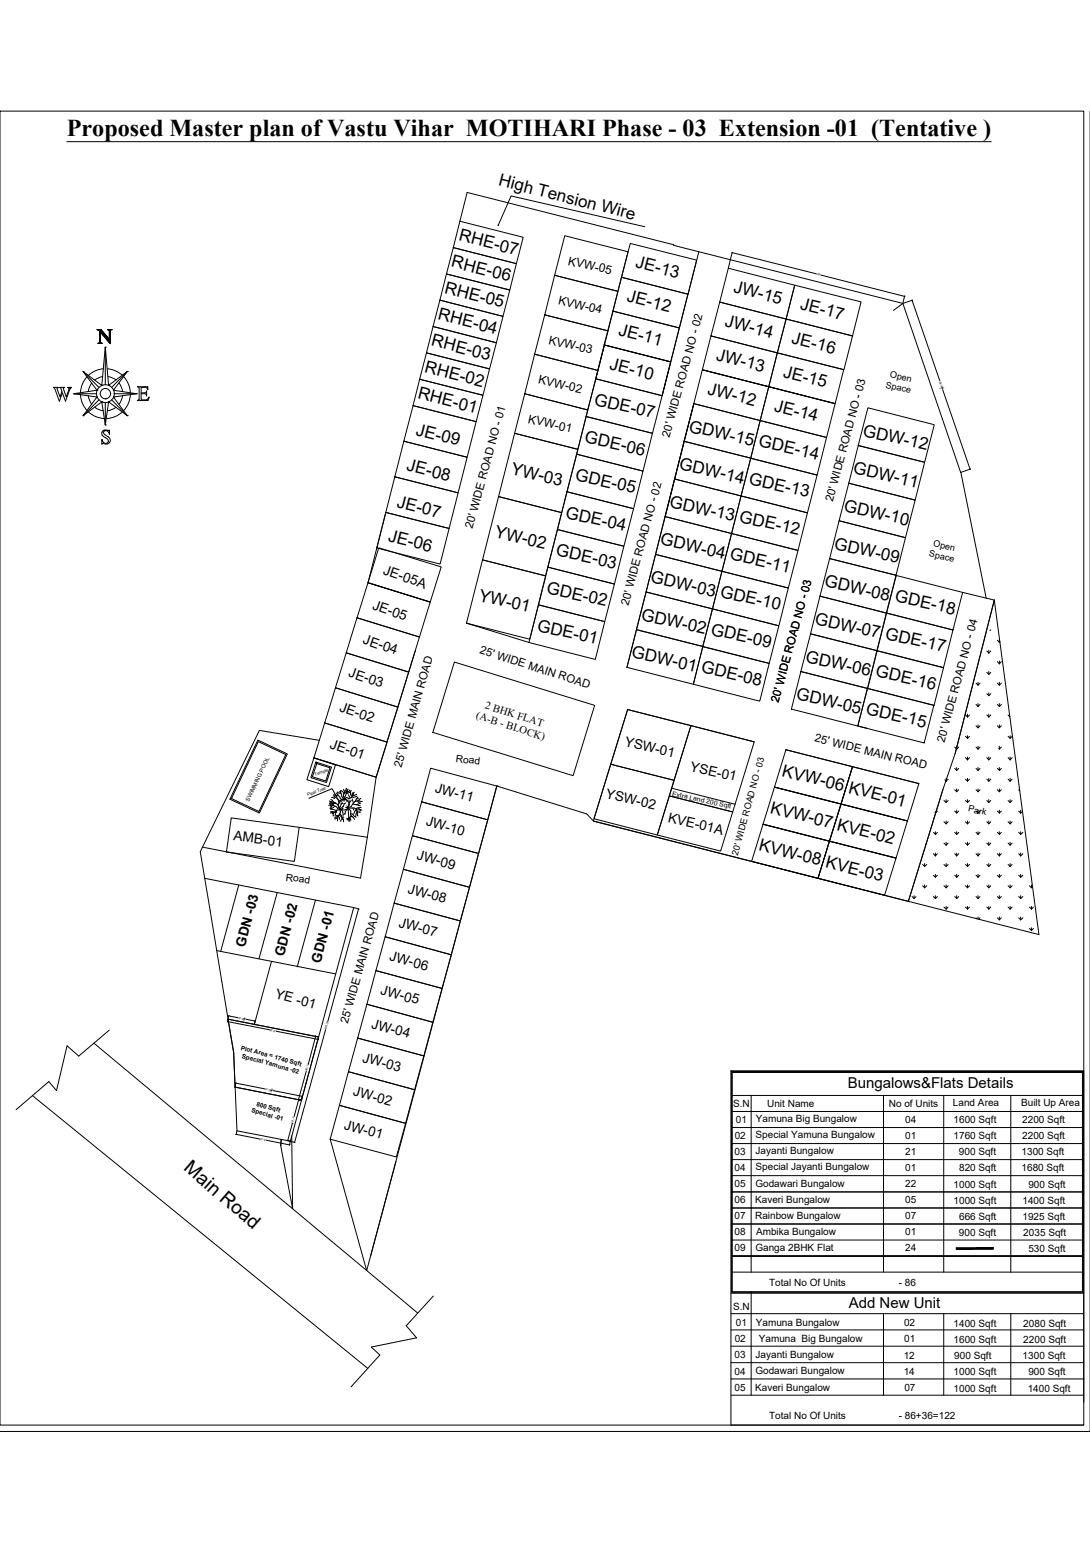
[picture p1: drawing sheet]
<svg xmlns="http://www.w3.org/2000/svg" width="210mm" height="297mm" viewBox="0 0 210 297" stroke-linecap="round" stroke-linejoin="round" font-family="sans-serif">
<!-- layer: WARDROBE -->
<g fill="none" stroke="#000" stroke-width=".19">
<path d="M17 76.2l.2 .7 .5 1M17 79.4l1.5 .9 1.6 .3M17.7 73.8l-.5 .9-.2 .7M18.3 78.4l.6 .4 1 .3M19.8 72.5l-.8 .3-.7 .4M19.9 71l-1.5 .4-1.4 .9M20.7 71l1.5 .4 1.4 .9M20.8 72.5l.8 .3 .7 .4M22.3 78.4l-.6 .4-1 .3M22.9 73.8l.5 .9 .2 .7M23.6 79.4l-1.5 .9-1.6 .3M23.6 76.2l-.2 .7-.5 1"/>
<path d="M23.8 72.6l.9 1.4 .4 1.6M25.1 76l-.4 1.7-.9 1.4"/>
</g>
<!-- layer: 0 -->
<g fill="none" stroke="#000" stroke-width=".19">
<path d="M12.9 27.3h178M95.9 43.3h.1M95.9 43.4l2.5-5.7 25.8 6M141.1 48.6l-.2 .1M174.3 57.1h-.1M175.6 57.8l.1 .1M14.2 75.8h4.3M16 71.6l3 3M18.7 75.2h.1M19 77l-3 3.1M19.6 77.4h.1M19.6 74.2h.1"/>
<path d="M20.3 66.9l.6 7.3 3.6-2.6-2.7 3.6 4.5 .6-4.5 .7 2.7 3.6-3.6-2.7-.6 4.5-.7-4.5-3.6 2.7 2.7-3.6-4.5-.7 4.5-.6-2.7-3.6 3.6 2.6zM20.3 77.5h.1M20.3 76.8h.1M20.3 66.9v7.2M20.3 77.5v4.4M20.9 77.4h.1M20.9 74.2h.1M21.5 77l3 3.1M21.8 76.5h.1M21.8 75.2h.1M22 75.8h4.3M24.5 71.6h.1"/>
<path d="M24.5 71.6l-3 3M26.3 75.8h.1M26.5 74.5h1.9l.1 .6a.54 .54 0 0 0-.7-.5h-.6v1.1h.8l.2-.4v1l-.2-.4-.8-.1v1.1l.1 .1h.7l.4-.1 .3-.4-.2 .7h-2l.3-.3v-2.2zM19.7 83.1a1.33 1.33 0 0 1 1.3-.2l.1-.1-.1 .9a.57 .57 0 0 0-.4-.7 .57 .57 0 0 0-.7 .4l.4 .4a1.07 1.07 0 0 1 .9 1.4 .97 .97 0 0 1-1.4 .2l-.2 .1 .1-.8a.61 .61 0 0 0 .4 .7 .61 .61 0 0 0 .8-.5l-.2-.3-.3-.2a.85 .85 0 0 1-.7-1.2zM20.3 81.9h.1M24.5 80.1h.1M186.7 90.4h.2M59.5 153.8l4.5-1.9 1.4 2.8M63.3 155.1h.3l.2 .1M63.4 154.8l.7 .4M63.5 154.7l1.2 .1M63.5 154.5h.4l.3 .7"/>
<path d="M63.6 155.3a1.21 1.21 0 0 1 1.6 .5M63.7 156l.2-.1 .8 .2M63.7 156.4h.8M63.7 154l.3 .2 .3 .3-.9-.2M63.9 155.2l-.1 .4-.3 .1M64.2 156.7l-.1 .5M64.2 153.2l.3-.1 .1 .2M64.2 155l-.2 .1M64.2 154.5a1.21 1.21 0 0 1 1 1.1M64.3 156.5l-.7 .1M64.5 155.3l-.9 .5M64.5 153.3l.7-.1 .3 .6 .3 .2 .3-.1"/>
<path d="M64.6 153.3l-.2 .2-.6 .2M64.6 156.3l-.1 .8M64.7 152.8l.4 .4M64.8 156.1v.4M64.8 156.1l-.8 .7M64.8 153.8l.6 .6M64.9 153.2v.2l-.6 .5M64.9 152.6l.3 .2h.5M65 157.5l-.5 .3M65 157.6v.5M65.1 157.3l-.7 .3M65.1 157.3l-.2 .3"/>
<path d="M65.2 157.2l.2 .6M65.2 157.1l-.7 .1M65.2 156l-.4 .1M65.3 156.9l.3 .4M65.3 152.5l.4 .5 .1 .4 .3 .4M65.4 154.6h.1M65.4 156.7l.3 .4v.5M65.4 156.1a.99 .99 0 0 1-.3 1.2M65.6 152.3v.5M65.7 152.3l.3 .2 .3 .4M65.7 155.9a1.55 1.55 0 0 1 .3 1.6M65.9 154.6l-.5 1"/>
<path d="M66 157.8l.2 .5M66 157.5l-.4 .7M66 157.5v.4M66.1 155.7l-.6 .4M66.1 154.8l-.4 .1M66.1 155.3l-.5 .4M66.2 152l.2 .6M66.2 154.1l-1 .3M66.3 154.1v.3M66.4 154l.4 .2v.3M66.5 156.7l-.2 .1M66.5 152.2l-.2 .5a.82 .82 0 0 0 0 1"/>
<path d="M66.5 155.5l.3 .1M66.6 154.7l-.3 .1-.3 .6M66.7 152.6l-.5 .4M66.7 151.8l.1 .8M66.8 152.8l-.4 .9M66.8 155.2l.1 .2M67 152.3l-.2 .5M67 155.8l-.5 .5-.1 .6M67 157.7h-.3M67 152l-.1 .5M67.1 153.1l.3 .6M67.1 157.6v.6"/>
<path d="M67.1 155.8l.1 1.6M67.1 155.8l.5 .5v1M67.2 157.4l.2 .8M67.2 157.4l-.4 .6M67.2 155.7l.5-.1a.96 .96 0 0 1 1.2 1M67.2 154l.1 .6-.2 .8M67.4 152.2l-.2 .3-.4 .1M67.5 156.7l.3 .1 .5 .5M67.5 152.4v.7l.3 .3M67.6 157.1l-.2 .4 .2 .5M67.6 154.2l-.3 .5M67.6 157.2l.3 .1 .4 .5"/>
<path d="M67.6 152.3a.94 .94 0 0 1-.8 .5M67.6 157.3l.3 .1M67.8 153.9l.3 .8M67.8 153.4l-.2 .2a.78 .78 0 0 1-.9 .1l-.2 .1M67.9 152.7v.5M67.9 154.9l1.5 .3M67.9 155.6l.3 .5M68.2 152.6l-.4 .8M68.6 155.9l-.5 .9M68.6 156l.8-.1 .3 .2M68.7 153l-.8 .2M68.7 156.3l-.2 1.2"/>
<path d="M68.7 154.3l.7 .4M68.7 153.4l-1 .2M68.7 154.3l-.4 .1-.7 1-.4 .1M68.8 156.4l.6 .1M68.8 156.5l.2 .7M68.9 155.6l.3 .2M68.9 153.6l-.5 .8M69 153.8l-.4 .1M69.1 154.2l.5 .2M69.2 154.2l-.5 .1M69.3 156l.2 .2M69.4 154.8l-.8 .2"/>
<path d="M69.5 153.8l-.5 .4M69.6 155.6l-1.1 .2M69.6 154.4h.1M69 175l.1 .2M43.9 196.8h-.1M44.1 195.7h-.1M49.1 196.7l-.1 .1M60.7 199.5l.1 .2M45.5 208.6l-.2 .1M45.6 218.5l-.2 .1M55.4 219.7l.1 .1M56.7 220l.1 .1"/>
<path d="M57.4 211.7l.1 .2M57.5 211.7l.1 .2M58.3 211.1l-.2 .1M61.3 200.2l-.1 .1M140.8 206.3h67.9v42.8h-67.9zM140.9 206.4h67.7v42.5h-67.7zM141 206.6h67.4v42.2h-67.4zM141 206.6h67.4M141 211h67.4M141 214.1h67.4M141 217.2h67.4M144.7 211v34.1"/>
<path d="M170.1 211v34.1M181.7 211v34.1M194.6 211v34.1M55.8 220.5l-.1 .1M141 220.3h67.4M141 223.4h67.4M141 229.6h67.4M141 232.7h67.4M141 235.8h67.4M141 238.9h67.4M141 226.5h67.4M140.8 249.1v25.4h67.9"/>
<path d="M140.8 253.1h67.9M140.8 256.2h67.9M140.8 259.3h67.9M141 242h67.4M141 245.1h67.4M144.7 248.8v20M170.1 253.1v15.7M181.7 253.1v15.7M194.6 253.1v15.7M140.8 262.5h67.9M140.8 265.6h67.9M140.8 268.8h67.9"/>
<circle cx="20.3" cy="75.8" r="1.71"/>
<circle cx="20.3" cy="75.8" r=".99"/>
<circle cx="65.4" cy="155.8" r=".15"/>
<circle cx="66.3" cy="153.9" r=".11"/>
<circle cx="67" cy="155.6" r=".11"/>
</g>
<!-- layer: KAVERI -->
<g fill="none" stroke="#000" stroke-width=".19">
<path d="M0 21.4h208.7v253.1h-208.7zM209.9 21.4v254.3h-209.9M84.7 57.8l12.2 3.1-1.3 5.1-12.2-3.1zM86 52.8l12.2 3.1-1.3 5-12.2-3.1zM87.3 47.7l12.1 3.1-1.2 5.1-12.2-3.1zM88.6 42.6l12.2 3.1-1.4 5.1-12.1-3.1zM106.8 53l12.2 3.1-1.9 7.6-12.2-3.1zM108.8 45.4l12.1 3.1-1.9 7.6-12.2-3.1zM118 59.9l12.8 3.2-1.6 6.6-12.9-3.3zM119.7 53.4l12.8 3.3-1.7 6.5-12.8-3.3zM121.4 46.9l12.8 3.2-1.7 6.6-12.8-3.3zM129.7 47.1l.1 .2"/>
<path d="M134.6 48.5l-7.1 27.7M138.6 58.2l12.8 3.3-1.7 6.5-12.8-3.3zM140.3 51.7l12.7 3.2-1.6 6.6-12.8-3.3zM141 48.6l-.7 3.1M141 48.7l16.1 4M153 54.9l12.8 3.3-1.6 6.5-12.8-3.2zM158.1 53l16.1 4.1M173.9 58.4l11.1 32.6 1.9-.6M173.9 58.4l-1.9 1.4M174.2 57l-.3 1.4M175.6 57.9l5.3 15.3M175.7 57.8l-1.8 .6"/>
<path d="M79.5 78.1l12.2 3.1-1.7 6.9-12.2-3.1zM80.8 73.1l12.2 3-1.3 5.1-12.2-3.1zM82.1 68l12.2 3.1-1.3 5-12.2-3zM83.4 62.9l12.2 3.1-1.3 5.1-12.2-3.1zM101 75.8l12.2 3.2-1.9 7.6-12.2-3.1zM103 68.2l12.1 3.2-1.9 7.6-12.2-3.2zM104.9 60.6l12.2 3.1-2 7.7-12.1-3.2zM114.7 73l12.8 3.2-1.9 7.3-12.7-3.3zM116.4 66.4l12.8 3.3-1.7 6.5-12.8-3.2zM129.2 69.7l-12.8-3.3-1.7 6.6M133.6 78l-5.5 21.5M133.6 77.8l12.8 3.2-1.8 7.3-12.9-3.3z"/>
<path d="M135.3 71.2l12.7 3.3-1.6 6.5-12.8-3.2zM135.3 71.2l25.5 6.6M136.9 64.7l12.8 3.3-1.7 6.5-12.7-3.3zM148 74.5l12.8 3.3-1.6 6.5-12.8-3.3zM149.7 68l12.8 3.2-1.7 6.6-12.8-3.3zM151.4 61.5l12.8 3.2-1.7 6.5-12.8-3.2zM167.1 78.6l12.8 3.2-1.8 7.3-12.8-3.3zM181.4 74.6l.1 .2M181.5 75l5.3 15.4M74.2 99l-3.3 13.3M74.3 98.7l12.2 3.1-1.7 6.9-12.2-3.1zM76 91.8l12.2 3.1-1.7 6.9-12.2-3.1z"/>
<path d="M77.8 85l12.2 3.1-1.8 6.8-12.2-3.1zM96 95.7l12.2 3-3.1 12.2-12.2-3zM99.1 83.5l12.2 3.1-3.1 12.1-12.2-3zM109.2 94.7l12.8 3.3-1.9 7.2-12.7-3.2zM111 87.5l12.8 3.2-1.8 7.3-12.8-3.3zM112.9 80.2l12.7 3.3-1.8 7.2-12.8-3.2zM128.1 99.5l12.8 3.3-1.9 7.3-12.8-3.3zM129.9 92.3l12.8 3.2-1.8 7.3-12.8-3.3zM131.7 85l12.9 3.3-1.9 7.2-12.8-3.2zM142.7 95.5l12.8 3.3-1.8 7.2-12.8-3.2zM144.6 88.3l12.8 3.2-1.9 7.3-12.8-3.3zM146.4 81l12.8 3.3-1.8 7.2-12.8-3.2z"/>
<path d="M163.4 93.1l12.8 3.2-1.8 7.3-12.8-3.3zM165.3 85.8l12.8 3.3-1.9 7.2-12.8-3.2zM185 91l4.9 24.2M68.7 119l12.1 3.7-2.1 6.8-12-3.7zM70.9 112.3l11.9 3.7-2 6.7-12.1-3.7zM70.9 112.3l11.9 3.7M72.9 105.5l12.1 3.7-2.2 6.8-11.9-3.7zM92.9 107.9l12.2 3-3.1 12.2-12.2-3.1zM103.7 116.5l12.8 3.2-1.9 7.3-12.7-3.2zM105.5 109.2l12.8 3.3-1.8 7.2-12.8-3.2zM107.4 102l12.7 3.2-1.8 7.3-12.8-3.3zM124.4 114l12.8 3.3-1.9 7.2-12.7-3.2z"/>
<path d="M126.2 106.8l12.8 3.3-1.8 7.2-12.8-3.3zM137.2 117.3l12.8 3.3-1.9 7.2-12.8-3.3zM139 110.1l12.8 3.2-1.8 7.3-12.8-3.3zM140.9 102.8l12.8 3.2-1.9 7.3-12.8-3.2zM157.9 114.8l12.8 3.3-1.8 7.2-12.8-3.2zM159.8 107.6l12.8 3.2-1.9 7.3-12.8-3.3zM161.6 100.3l12.8 3.3-1.8 7.2-12.8-3.2zM170.7 118.1l12.8 3.3-1.8 7.2-12.8-3.3zM172.6 110.9l12.8 3.2-1.9 7.3-12.8-3.3zM185.4 114.1l6.1 1.5M191.5 115.6l8.6 64.4-85.8-21.8-1.3-1.4-17.3-5.4M191.5 115.6l-7.6 29.5-2.3 7"/>
<path d="M62.5 139.3l12 3.6-2.1 6.8-11.9-3.7zM64.6 132.5l12 3.7-2.1 6.7-12-3.6zM66.7 125.8l12 3.6-2.1 6.8-12-3.7zM80 125.3l-7.6 24.4M87.5 127.5l27 8.4-4.1 13.5-27-8.3zM89.8 120l12.1 3.8M120.9 136.7l12.2 3.1-3.3 10.5-12.2-3.1zM122.6 121.3l12.7 3.2-1.8 7.3-12.8-3.2zM133.1 139.8l12.1 3.1-4.1 13.5-12.2-3.1zM135.3 124.6l12.8 3.2-1.8 7.3-12.8-3.3zM154.2 129.4l12.8 3.2-1.8 7.3-12.8-3.3zM156.1 122.1l12.8 3.2-1.9 7.3-12.8-3.2z"/>
<path d="M167 132.6l12.8 3.3-1.8 7.2-12.8-3.2zM168.9 125.4l12.8 3.2-1.8 7.3-12.8-3.3zM185.9 137.7l.4 .4M186.3 137.6v.5M186.7 137.7l-.4 .4M188 139.8l.3 .4M188 135.7l.3 .4M188 131.6l.3 .4M188.3 131.4v.6M188.3 135.5v.6M188.3 139.6v.6M188.7 131.6l-.4 .4"/>
<path d="M188.7 135.7l-.4 .4M188.7 139.8l-.4 .4M190 137.7l.4 .4M190 133.6l.4 .4M190 129.5l.4 .4M190 125.4l.4 .4M190.4 125.3v.5M190.4 129.4v.5M190.4 133.5v.5M190.4 137.6v.5M190.8 121.3l-.2 .2M190.8 125.4l-.4 .4"/>
<path d="M190.8 129.5l-.4 .4M190.8 133.6l-.4 .4M190.8 137.7l-.4 .4M192.1 139.8l.3 .4M192.1 135.7l.3 .4M192.1 131.6l.3 .4M192.1 127.5l.3 .4M192.1 123.3l.3 .4M192.4 123.2v.5M192.4 127.3v.6M192.4 131.4v.6M192.4 135.5v.6"/>
<path d="M192.4 139.6v.6M192.6 123.6l-.2 .1M192.8 127.5l-.4 .4M192.8 131.6l-.4 .4M192.8 135.7l-.4 .4M192.8 139.8l-.4 .4M194.1 137.7l.4 .4M44.5 157.6l13.1 1.8-.9 6.5-13.1-1.8zM49.7 142.6l5.6 2.6-5.3 11.4-5.7-2.6zM49.7 142.9l5.3 2.5-5.1 10.9-5.3-2.5zM57.6 159.4l13.1 1.9M60.5 146l4.1 1.3-1.3 4.2-4.2-1.3z"/>
<path d="M60.5 146l11.9 3.7M60.8 146.8l3 1-.9 2.9-3-.9zM61 147.1l2.5 .8-.8 2.5-2.5-.8zM61.5 142.6l-11.5-1.9-11.4 23.4 6.4 38.7 .6 15M72.4 149.7l-1.7 11.6M81.2 154.5l12.7 3.4-1.7 6.5-12.8-3.4zM82.9 148l12.8 3.4-1.8 6.5-12.7-3.4zM95.7 151.4h.1M95.7 151.4l-25.1 93.4-7-25.4M117.6 147.2l12.2 3.1-3.2 10.6-12.2-3.2zM128.9 153.3l12.2 3.1-2.3 7.5-12.2-3zM129.3 151.8l12.3 3.1"/>
<path d="M145.2 142.9l-24.3-6.2-6.6 21.4 60.6 15.5 6.7-21.5M146.9 158.8l12.8 3.2-2.2 7.2-12.8-3.3zM146.9 158.8l12.8 3.2M149.1 151.6l12.9 3.3-2.3 7.1-12.8-3.2zM149.1 151.6l25.7 6.5M151.3 144.4l12.9 3.3-2.2 7.2-12.9-3.3zM151.3 144.4l25.7 6.5M162 154.9l12.8 3.2-2.2 7.2-12.9-3.3zM164.2 147.7l12.8 3.2-2.2 7.2-12.8-3.2zM164.2 147.7l-6.6 21.1M180 156.6h.1M180.1 156.3v.3"/>
<path d="M180.5 156.2l-.4 .4M181.6 152.1l-6.7 21.5M181.8 158.3l.4 .4M181.8 154.2l.4 .4M181.9 150.2l.3 .3M182.2 149.9v.6M182.2 154v.6M182.2 158.1v.6M182.6 150.1l-.4 .4M182.6 154.2l-.4 .4M182.6 158.3l-.4 .4M183.9 156.2l.3 .4"/>
<path d="M183.9 152.1l.3 .4M183.9 148l.3 .4M183.9 143.9l.3 .4M184.2 143.7v.6M184.2 147.9v.5M184.2 152v.5M184.2 156.1v.5M184.6 143.9l-.4 .4M184.6 148l-.4 .4M184.6 152.1l-.4 .4M184.6 156.2l-.4 .4M185.9 158.3l.4 .4"/>
<path d="M185.9 154.2l.4 .4M185.9 150.1l.4 .4M185.9 146l.4 .4M185.9 141.8l.4 .4M186.3 141.7v.5M186.3 145.8v.6M186.3 149.9v.6M186.3 154v.6M186.3 158.1v.6M186.7 141.8l-.4 .4M186.7 146l-.4 .4M186.7 150.1l-.4 .4"/>
<path d="M186.7 154.2l-.4 .4M186.7 158.3l-.4 .4M188 156.2l.3 .4M188 152.1l.3 .4M188 148l.3 .4M188 143.9l.3 .4M188.3 143.7v.6M188.3 147.9v.5M188.3 152v.5M188.3 156.1v.5M188.7 143.9l-.4 .4M188.7 148l-.4 .4"/>
<path d="M188.7 152.1l-.4 .4M188.7 156.2l-.4 .4M190 158.3l.4 .4M190 154.2l.4 .4M190 150.1l.4 .4M190 146l.4 .4M190.4 145.8v.6M190.4 149.9v.6M190.4 154v.6M190.4 158.1v.6M190.8 146l-.4 .4M190.8 150.1l-.4 .4"/>
<path d="M190.8 154.2l-.4 .4M190.8 158.3l-.4 .4M192.1 156.2l.3 .4M192.1 152.1l.3 .4M192.1 148l.3 .4M192.3 144.2l.1 .1M192.4 143.7v.6M192.4 147.9v.5M192.4 152v.5M192.4 156.1v.5M192.8 143.9l-.4 .4M192.8 148l-.4 .4"/>
<path d="M192.8 152.1l-.4 .4M192.8 156.2l-.4 .4M194.1 158.3l.4 .4M194.1 154.2l.4 .4M194.1 150.1l.4 .4M194.1 146l.4 .4M194.1 141.8l.4 .4M194.5 141.7v.5M194.5 145.8v.6M194.5 149.9v.6M194.5 154v.6M194.5 158.1v.6"/>
<path d="M194.9 141.8l-.4 .4M194.9 146l-.4 .4M194.9 150.1l-.4 .4M194.9 154.2l-.4 .4M194.9 158.3l-.4 .4M196.2 156.2l.4 .4M196.2 152.1l.2 .2M196.6 156.1v.5M196.9 156.3l-.3 .3M39.4 169.2l28.7 5.6M46 170.5l-3.5 12.7M53.4 171.9l-3.5 12.8"/>
<path d="M60.7 173.4l-3.5 12.9M68.1 174.8l-12.2 45M68.1 174.8l1 .3M69 175.1l-5.9 21.7M70.7 161.3l-1.3 7.8-30.4-5.9M75.9 174l12.7 3.4-1.7 6.5-12.7-3.4zM77.7 167.5l12.7 3.4-1.8 6.5-12.7-3.4zM79.4 161l12.8 3.4-1.8 6.5-12.7-3.4zM159.7 162l12.9 3.3-2.3 7.2-12.8-3.3zM159.7 162l12.9 3.3M175.6 172.7l.4 .4M176 172.5v.6"/>
<path d="M176.4 172.7l-.4 .4M177.7 170.6l.4 .4M177.7 166.5l.4 .4M178.1 166.4v.5M178.1 170.5v.5M178.5 162.4l-.3 .3M178.5 166.5l-.4 .4M178.5 170.6l-.4 .4M179.7 172.7l.4 .4M179.7 168.6l.4 .4M179.7 164.5l.4 .4M179.7 160.3l.4 .4"/>
<path d="M180.1 160.2v.5M180.1 164.3v.6M180.1 168.4v.6M180.1 172.5v.6M180.5 160.3l-.4 .4M180.5 164.5l-.4 .4M180.5 168.6l-.4 .4M180.5 172.7l-.4 .4M181.8 174.7l.4 .4M181.8 170.6l.4 .4M181.8 166.5l.4 .4M181.8 162.4l.4 .4"/>
<path d="M182.2 162.2v.6M182.2 166.4v.5M182.2 170.5v.5M182.2 174.6v.5M182.6 162.4l-.4 .4M182.6 166.5l-.4 .4M182.6 170.6l-.4 .4M182.6 174.7l-.4 .4M183.9 172.7l.3 .4M183.9 168.6l.3 .4M183.9 164.5l.3 .4M183.9 160.3l.3 .4"/>
<path d="M184.2 160.2v.5M184.2 164.3v.6M184.2 168.4v.6M184.2 172.5v.6M184.6 160.3l-.4 .4M184.6 164.5l-.4 .4M184.6 168.6l-.4 .4M184.6 172.7l-.4 .4M185.9 174.7l.4 .4M185.9 170.6l.4 .4M185.9 166.5l.4 .4M185.9 162.4l.4 .4"/>
<path d="M186.3 162.2v.6M186.3 166.4v.5M186.3 170.5v.5M186.3 174.6v.5M186.7 162.4l-.4 .4M186.7 166.5l-.4 .4M186.7 170.6l-.4 .4M186.7 174.7l-.4 .4M188 176.8l.1 .2M188 172.7l.3 .4M188 168.6l.3 .4M188 164.5l.3 .4"/>
<path d="M188 160.3l.3 .4M188.3 160.2v.5M188.3 164.3v.6M188.3 168.4v.6M188.3 172.5v.6M188.3 176.6v.4M188.7 160.3l-.4 .4M188.7 164.5l-.4 .4M188.7 168.6l-.4 .4M188.7 172.7l-.4 .4M188.7 176.8l-.2 .3M190 174.7l.4 .4"/>
<path d="M190 170.6l.4 .4M190 166.5l.4 .4M190 162.4l.4 .4M190.4 162.2v.6M190.4 166.4v.5M190.4 170.5v.5M190.4 174.6v.5M190.8 162.4l-.4 .4M190.8 166.5l-.4 .4M190.8 170.6l-.4 .4M190.8 174.7l-.4 .4M192.1 176.8l.3 .4"/>
<path d="M192.1 172.7l.3 .4M192.1 168.6l.3 .4M192.1 164.5l.3 .4M192.1 160.3l.3 .4M192.4 160.2v.5M192.4 164.3v.6M192.4 168.4v.6M192.4 172.5v.6M192.4 176.6v.6M192.8 160.3l-.4 .4M192.8 164.5l-.4 .4M192.8 168.6l-.4 .4"/>
<path d="M192.8 172.7l-.4 .4M192.8 176.8l-.4 .4M194.1 174.7l.4 .4M194.1 170.6l.4 .4M194.1 166.5l.4 .4M194.1 162.4l.4 .4M194.5 162.2v.6M194.5 166.4v.5M194.5 170.5v.5M194.5 174.6v.5M194.9 162.4l-.4 .4M194.9 166.5l-.4 .4"/>
<path d="M194.9 170.6l-.4 .4M194.9 174.7l-.4 .4M196.2 176.8l.4 .4M196.2 172.7l.4 .4M196.2 168.6l.4 .4M196.2 164.5l.4 .4M196.2 160.3l.4 .4M196.6 160.2v.5M196.6 164.3v.6M196.6 168.4v.6M196.6 172.5v.6M196.6 176.6v.6"/>
<path d="M197 160.3l-.4 .4M197 164.5l-.4 .4M197 168.6l-.4 .4M197 172.7l-.4 .4M197 176.8l-.4 .4M198.2 178.8l.4 .5M198.2 174.7l.4 .4M198.2 170.6l.4 .4M198.2 166.5l.1 .1M198.6 170.5v.5M198.6 174.6v.5M198.6 178.7v.6"/>
<path d="M198.8 170.8l-.2 .2M199 174.7l-.4 .4M199 178.8l-.4 .5M21 198.4l-5.8 5-2.3-1.9-2 8.6-1.5-1.7-6.3 5.4M41.7 183.1l22.9 4.5M43.8 196.8l8.1 1.6M43.9 196.3l17.4 3.5-3.3 12.1-12.7-2.5-.3-6.6zM43.9 196.3l17.4 3.5M43.9 196.3l-.1 .5M44 195.7l1.8 .3M44.1 195.7l-.2 .6M46.9 196.2l.3 .1"/>
<path d="M47.4 196.3l1.7 .4M52.3 185.2l-3.3 12.1 .1-.7M53.2 198.7l8.1 1.5M60.7 199.6l.6 .2M60.8 199.6l-1.4 5.4M61.3 199.8v.5M62.7 198.4l-6 21.7M68.9 200l12.7 3.4-1.8 6.5-12.7-3.5zM70.7 193.4l12.7 3.5-1.8 6.5-12.7-3.4zM72.4 187l12.7 3.4-1.7 6.5-12.7-3.5zM74.2 180.5l12.7 3.4-1.8 6.5-12.7-3.4zM6.3 211.1l64.5 52.5"/>
<path d="M18.1 200.9l62.3 52M45.3 209.4l12.7 2.5M45.4 208.6l-.1 .8M45.4 208.6l5.6 1.1M45.5 218.5l4.5 .9M45.6 217.8l10.3 2M45.6 217.8l-.1 .8M51.3 219.7l4.5 .8M52.2 210h.2M52.6 210.1l5.6 1.1M55.4 219.7l.5 .1M55.8 219.8l1 .3"/>
<path d="M55.9 219.8l-.1 .8M56.2 218.8l.1 14-2.2-12.1v-1.2M56.3 216.4l-.9 3.3M57.4 211.8l.6 .1M57.5 211.8l-.9 3.3M58.2 211.1l-.2 .8M59 206.4l-1.5 5.4 .5 .1M65.4 212.9l12.7 3.5-1.8 6.5-12.7-3.5zM67.1 206.4l12.7 3.5-1.7 6.5-12.7-3.5zM83.4 249.7l-5.2 5.7 2 2.3-8.7 1.8 1.7 1.5-5.6 6.2M208.7 249.1v21"/>
<circle cx="66.2" cy="155" r="1.04"/>
</g>
<!-- layer: STEEL  BOTTOM -->
<path d="M88.6 42.6l1.4-5.5 39.7 10M129.8 47.3l44.1 11.1M133.6 78l-12.9 50.6" fill="none" stroke="#000" stroke-width=".19"/>
<!-- layer: PLANTAS -->
<path d="M165.2 139.9l1.8 .4" fill="none" stroke="#000" stroke-width=".19"/>
<!-- layer: PARKI -->
<path d="M184.1 240.4v.3l7.2-.3zM184.1 240.7l7.2-.3v.3z" fill="#000" stroke="#000" stroke-width=".19"/>
<g font-size="6.2">
<text x="17.3" y="67.4">N</text>
<text x="9.2" y="78.7">W</text>
</g>
<text font-size="4.7" x="12.9" y="26.3">Proposed Master plan of Vastu Vihar MOTIHARI Phase - 03 Extension -01 (Tentative )</text>
<text font-size="3.7" x="35.2" y="225.2" transform="rotate(41 35.2 225.2)">Main Road</text>
<g font-size="3.3">
<text x="95.9" y="35.7" transform="rotate(14 95.9 35.7)">High Tension Wire</text>
<text x="88.2" y="46.3" transform="rotate(14 88.2 46.3)">RHE-07</text>
<text x="86.8" y="51.3" transform="rotate(14 86.8 51.3)">RHE-06</text>
<text x="122.3" y="51.5" transform="rotate(14 122.3 51.5)">JE-13</text>
<text x="85.5" y="56.4" transform="rotate(14 85.5 56.4)">RHE-05</text>
<text x="120.6" y="58" transform="rotate(14 120.6 58)">JE-12</text>
<text x="141.1" y="56.3" transform="rotate(14 141.1 56.3)">JW-15</text>
<text x="154" y="59.5" transform="rotate(14 154 59.5)">JE-17</text>
<text x="84.2" y="61.5" transform="rotate(14 84.2 61.5)">RHE-04</text>
<text x="119" y="64.5" transform="rotate(14 119 64.5)">JE-11</text>
<text x="139.4" y="62.8" transform="rotate(14 139.4 62.8)">JW-14</text>
<text x="81.6" y="71.6" transform="rotate(14 81.6 71.6)">RHE-02</text>
<text x="82.9" y="66.5" transform="rotate(14 82.9 66.5)">RHE-03</text>
<text x="117.3" y="71.1" transform="rotate(14 117.3 71.1)">JE-10</text>
<text x="137.8" y="69.3" transform="rotate(14 137.8 69.3)">JW-13</text>
<text x="152.3" y="66.1" transform="rotate(14 152.3 66.1)">JE-16</text>
<text x="80.3" y="76.7" transform="rotate(14 80.3 76.7)">RHE-01</text>
<text x="114.3" y="78" transform="rotate(13 114.3 78)">GDE-07</text>
<text x="136.1" y="75.8" transform="rotate(14 136.1 75.8)">JW-12</text>
<text x="150.7" y="72.6" transform="rotate(14 150.7 72.6)">JE-15</text>
<text x="80" y="83.7" transform="rotate(14 80 83.7)">JE-09</text>
<text x="132.5" y="83.1" transform="rotate(13 132.5 83.1)">GDW-15 GDE-14</text>
<text x="149" y="79.1" transform="rotate(14 149 79.1)">JE-14</text>
<text x="166" y="83.9" transform="rotate(13 166 83.9)">GDW-12</text>
<text x="112.4" y="85.2" transform="rotate(13 112.4 85.2)">GDE-06</text>
<text x="78.1" y="90.6" transform="rotate(14 78.1 90.6)">JE-08</text>
<text x="98.3" y="91.4" transform="rotate(12 98.3 91.4)">YW-03</text>
<text x="110.6" y="92.4" transform="rotate(13 110.6 92.4)">GDE-05</text>
<text x="130.7" y="90.4" transform="rotate(13 130.7 90.4)">GDW-14 GDE-13</text>
<text x="164.2" y="91.2" transform="rotate(12 164.2 91.2)">GDW-11</text>
<text x="76.3" y="97.7" transform="rotate(14 76.3 97.7)">JE-07</text>
<text x="108.8" y="99.7" transform="rotate(13 108.8 99.7)">GDE-04</text>
<text x="128.8" y="97.6" transform="rotate(13 128.8 97.6)">GDW-13 GDE-12</text>
<text x="162.3" y="98.5" transform="rotate(13 162.3 98.5)">GDW-10</text>
<text x="74.6" y="104.2" transform="rotate(14 74.6 104.2)">JE-06</text>
<text x="95.2" y="103.5" transform="rotate(13 95.2 103.5)">YW-02 GDE-03</text>
<text x="127" y="104.9" transform="rotate(13 127 104.9)">GDW-04 GDE-11</text>
<text x="160.5" y="105.7" transform="rotate(13 160.5 105.7)">GDW-09</text>
<text x="125.1" y="112.2" transform="rotate(13 125.1 112.2)">GDW-03 GDE-10</text>
<text x="158.7" y="113" transform="rotate(13 158.7 113)">GDW-08 GDE-18</text>
<text x="92.1" y="115.7" transform="rotate(13 92.1 115.7)">YW-01</text>
<text x="105.1" y="114.2" transform="rotate(13 105.1 114.2)">GDE-02</text>
<text x="123.3" y="119.4" transform="rotate(13 123.3 119.4)">GDW-02 GDE-09</text>
<text x="103.3" y="121.5" transform="rotate(13 103.3 121.5)">GDE-01</text>
<text x="156.8" y="120.2" transform="rotate(13 156.8 120.2)">GDW-07 GDE-17</text>
<text x="121.5" y="126.6" transform="rotate(12 121.5 126.6)">GDW-01</text>
<text x="134.9" y="129.5" transform="rotate(13 134.9 129.5)">GDE-08</text>
<text x="155" y="127.5" transform="rotate(13 155 127.5)">GDW-06 GDE-16</text>
<text x="153.2" y="134.7" transform="rotate(13 153.2 134.7)">GDW-05 GDE-15</text>
<text x="150.5" y="149.4" transform="rotate(14 150.5 149.4)">KVW-06 KVE-01</text>
<text x="148.2" y="156.6" transform="rotate(14 148.2 156.6)">KVW-07 KVE-02</text>
<text x="146" y="163.8" transform="rotate(14 146 163.8)">KVW-08 KVE-03</text>
</g>
<g font-size="2.9">
<text x="163.2" y="209.5">Bungalows&amp;Flats Details</text>
<text x="163.4" y="251.9">Add New Unit</text>
</g>
<g font-size="2.6">
<text x="73.7" y="110.6" transform="rotate(19 73.7 110.6)">JE-05A</text>
<text x="71.6" y="117.3" transform="rotate(19 71.6 117.3)">JE-05</text>
<text x="69.8" y="123.9" transform="rotate(19 69.8 123.9)">JE-04</text>
<text x="67" y="130.3" transform="rotate(19 67 130.3)">JE-03</text>
<text x="65.2" y="136.9" transform="rotate(19 65.2 136.9)">JE-02</text>
<text x="120.2" y="143.8" transform="rotate(12 120.2 143.8)">YSW-01</text>
<text x="63.4" y="144.1" transform="rotate(19 63.4 144.1)">JE-01</text>
<text x="132.8" y="148.4" transform="rotate(13 132.8 148.4)">YSE-01</text>
<text x="83.7" y="152.5" transform="rotate(15 83.7 152.5)">JW-11</text>
<text x="116.5" y="153.7" transform="rotate(13 116.5 153.7)">YSW-02</text>
<text x="44.9" y="161.9" transform="rotate(7 44.9 161.9)">AMB-01</text>
<text x="81.9" y="159" transform="rotate(15 81.9 159)">JW-10</text>
<text x="128.5" y="158.4" transform="rotate(13 128.5 158.4)">KVE-01A</text>
<text x="80.1" y="165.5" transform="rotate(15 80.1 165.5)">JW-09</text>
<text x="78.4" y="172" transform="rotate(15 78.4 172)">JW-08</text>
<text x="76.7" y="178.5" transform="rotate(15 76.7 178.5)">JW-07</text>
<text x="47.1" y="182.6" transform="rotate(-75 47.1 182.6)">GDN -03</text>
<text x="54.7" y="184.3" transform="rotate(-75 54.7 184.3)">GDN -02</text>
<text x="61.7" y="185.6" transform="rotate(-75 61.7 185.6)">GDN -01</text>
<text x="74.9" y="185" transform="rotate(15 74.9 185)">JW-06</text>
<text x="73.2" y="191.5" transform="rotate(15 73.2 191.5)">JW-05</text>
<text x="52.8" y="192.3" transform="rotate(15 52.8 192.3)">YE -01</text>
<text x="71.4" y="198" transform="rotate(15 71.4 198)">JW-04</text>
<text x="69.7" y="204.5" transform="rotate(15 69.7 204.5)">JW-03</text>
<text x="67.9" y="211" transform="rotate(15 67.9 211)">JW-02</text>
<text x="66.2" y="217.5" transform="rotate(15 66.2 217.5)">JW-01</text>
</g>
<g font-size="2.3">
<text x="109.3" y="51" transform="rotate(13 109.3 51)">KVW-05</text>
<text x="107.4" y="58.6" transform="rotate(13 107.4 58.6)">KVW-04</text>
<text x="105.5" y="66.2" transform="rotate(13 105.5 66.2)">KVW-03</text>
<text x="103.5" y="73.8" transform="rotate(13 103.5 73.8)">KVW-02</text>
<text x="101.6" y="81.4" transform="rotate(13 101.6 81.4)">KVW-01</text>
</g>
<g font-size="2.2">
<text x="128.9" y="84.3" transform="rotate(-75 128.9 84.3)">20' WIDE ROAD NO - 02</text>
<text x="91" y="102" transform="rotate(-75 91 102)">20' WIDE ROAD NO - 01</text>
<text x="160.4" y="96.8" transform="rotate(-75 160.4 96.8)">20' WIDE ROAD NO - 03</text>
<text x="121" y="116.7" transform="rotate(-75 121 116.7)">20' WIDE ROAD NO - 02</text>
<text x="92.2" y="125.8" transform="rotate(18 92.2 125.8)">25' WIDE MAIN ROAD</text>
<text x="149.9" y="135.4" transform="rotate(-75 149.9 135.4)">20' WIDE ROAD NO - 03</text>
<text x="156.8" y="142.8" transform="rotate(14 156.8 142.8)">25' WIDE MAIN ROAD</text>
<text x="181.9" y="143.1" transform="rotate(-75 181.9 143.1)">20' WIDE ROAD NO - 04</text>
<text x="77.3" y="148" transform="rotate(-74 77.3 148)">25' WIDE MAIN ROAD</text>
<text x="67" y="197.3" transform="rotate(-74 67 197.3)">25' WIDE MAIN ROAD</text>
</g>
<g font-size="2.1">
<text x="93.3" y="136.4" transform="rotate(18 93.3 136.4)">2 BHK FLAT</text>
<text x="91.6" y="138.4" transform="rotate(18 91.6 138.4)">(A-B - BLOCK)</text>
</g>
<g font-size="2">
<text x="87.7" y="146.7" transform="rotate(7 87.7 146.7)">Road</text>
<text x="54.9" y="169.6" transform="rotate(7 54.9 169.6)">Road</text>
</g>
<g font-size="1.9">
<text x="141.2" y="213.3">S.N</text>
<text x="147.7" y="213.3">Unit Name</text>
<text x="171.2" y="213.2">No of Units</text>
<text x="183.5" y="213.1">Land Area</text>
<text x="196.6" y="213.1">Built Up Area</text>
<text x="141.5" y="219.4">02</text>
<text x="141.7" y="216.3">01</text>
<text x="145.5" y="219.3">Special Yamuna Bungalow</text>
<text x="145.5" y="216.2">Yamuna Big Bungalow</text>
<text x="174.3" y="216.3">04</text>
<text x="174.3" y="219.4">01</text>
<text x="183.6" y="216.4">1600 Sqft</text>
<text x="183.6" y="219.4">1760 Sqft</text>
<text x="196.8" y="216.4">2200 Sqft</text>
<text x="196.8" y="219.4">2200 Sqft</text>
<text x="141.4" y="222.5">03</text>
<text x="141.4" y="225.6">04</text>
<text x="145.5" y="222.3">Jayanti Bungalow</text>
<text x="145.5" y="225.5">Special Jayanti Bungalow</text>
<text x="174.3" y="222.5">21</text>
<text x="174.3" y="225.6">01</text>
<text x="184.7" y="222.5">900 Sqft</text>
<text x="184.7" y="225.6">820 Sqft</text>
<text x="196.7" y="222.5">1300 Sqft</text>
<text x="196.7" y="225.7">1680 Sqft</text>
<text x="141.4" y="228.7">05</text>
<text x="141.4" y="231.8">06</text>
<text x="145.4" y="231.7">Kaveri Bungalow</text>
<text x="145.5" y="228.6">Godawari Bungalow</text>
<text x="174.3" y="228.7">22</text>
<text x="174.3" y="231.8">05</text>
<text x="183.6" y="228.8">1000 Sqft</text>
<text x="183.6" y="231.8">1000 Sqft</text>
<text x="196.9" y="231.8">1400 Sqft</text>
<text x="198" y="228.8">900 Sqft</text>
<text x="141.4" y="234.9">07</text>
<text x="141.4" y="237.9">08</text>
<text x="145.4" y="234.7">Rainbow Bungalow</text>
<text x="145.6" y="237.8">Ambika Bungalow</text>
<text x="174.3" y="234.9">07</text>
<text x="174.3" y="238">01</text>
<text x="184.7" y="238">900 Sqft</text>
<text x="184.7" y="234.9">666 Sqft</text>
<text x="196.9" y="234.9">1925 Sqft</text>
<text x="197.1" y="238">2035 Sqft</text>
<text x="141.4" y="241">09</text>
<text x="145.5" y="240.9">Ganga 2BHK Flat</text>
<text x="174.3" y="241.1">24</text>
<text x="198" y="241.1">530 Sqft</text>
<text x="148.1" y="247.8">Total No Of Units</text>
<text x="173.1" y="247.8">- 86</text>
<text x="141.2" y="252.4">S.N</text>
<text x="141.7" y="255.4">01</text>
<text x="145.5" y="255.4">Yamuna Bungalow</text>
<text x="174.1" y="255.4">02</text>
<text x="183.6" y="255.6">1400 Sqft</text>
<text x="197.1" y="255.6">2080 Sqft</text>
<text x="141.4" y="261.6">03</text>
<text x="141.5" y="258.5">02</text>
<text x="145.5" y="261.6">Jayanti Bungalow</text>
<text x="146.1" y="258.5">Yamuna Big Bungalow</text>
<text x="174" y="261.7">12</text>
<text x="174.1" y="258.5">01</text>
<text x="183.6" y="258.7">1600 Sqft</text>
<text x="183.8" y="261.8">900 Sqft</text>
<text x="196.9" y="261.8">1300 Sqft</text>
<text x="197.1" y="258.7">2200 Sqft</text>
<text x="141.4" y="264.8">04</text>
<text x="141.4" y="267.9">05</text>
<text x="145.4" y="267.9">Kaveri Bungalow</text>
<text x="145.5" y="264.7">Godawari Bungalow</text>
<text x="174" y="264.9">14</text>
<text x="174.2" y="268">07</text>
<text x="183.6" y="264.9">1000 Sqft</text>
<text x="183.6" y="268.1">1000 Sqft</text>
<text x="197.9" y="268.1">1400 Sqft</text>
<text x="198" y="265">900 Sqft</text>
<text x="148.1" y="273.3">Total No Of Units</text>
<text x="173.1" y="273.3">- 86+36=122</text>
</g>
<g font-size="1.8">
<text x="170.5" y="74.7" transform="rotate(13 170.5 74.7)">Space</text>
<text x="171.3" y="72.7" transform="rotate(13 171.3 72.7)">Open</text>
<text x="178.8" y="107.2" transform="rotate(12 178.8 107.2)">Space</text>
<text x="179.6" y="105.2" transform="rotate(13 179.6 105.2)">Open</text>
<text x="186.4" y="156.3" transform="rotate(13 186.4 156.3)">Park</text>
<text x="142.1" y="164.9" transform="rotate(-75 142.1 164.9)">20' WIDE ROAD NO - 03</text>
</g>
<text font-size="1.3" x="129.4" y="153.3" transform="rotate(13 129.4 153.3)">Extra Land 200 Sqft</text>
<g font-size="1.2">
<text x="46.3" y="202.2" transform="rotate(15 46.3 202.2)">Plot Area = 1740 Sqft</text>
<text x="46.5" y="203.8" transform="rotate(15 46.5 203.8)">Special Yamuna -02</text>
<text x="48.3" y="214.3" transform="rotate(15 48.3 214.3)">Special -01</text>
<text x="49.3" y="213" transform="rotate(15 49.3 213)">800 Sqft</text>
</g>
<text font-size="1.1" x="48" y="154.4" transform="rotate(-65 48 154.4)">SWIMMING POOL</text>
<g font-size=".8">
<text x="60.7" y="149.5" transform="rotate(-19 60.7 149.5)">Temple</text>
<text x="59.3" y="153.3" transform="rotate(-19 59.3 153.3)">Pipal Tree</text>
</g>
<g font-size=".5">
<text x="157.1" y="52.9" transform="rotate(15 157.1 52.9)">109'</text>
<text x="180.7" y="73.2" transform="rotate(71 180.7 73.2)">109'-5</text>
<text x="180.9" y="74.7" transform="rotate(74 180.9 74.7)">2</text>
<text x="181.3" y="74.9" transform="rotate(63 181.3 74.9)">&quot;</text>
<text x="181.4" y="74.6" transform="rotate(72 181.4 74.6)">1</text>
<text x="45.7" y="196.2" transform="rotate(12 45.7 196.2)">16'-4</text>
<text x="46.8" y="196.7" transform="rotate(8 46.8 196.7)">2</text>
<text x="46.9" y="196.2" transform="rotate(16 46.9 196.2)">1</text>
<text x="47.2" y="196.5" transform="rotate(11 47.2 196.5)">&quot;</text>
<text x="51.8" y="198.6" transform="rotate(11 51.8 198.6)">56'-6&quot;</text>
<text x="62.9" y="198.5" transform="rotate(-75 62.9 198.5)">148'-5&quot;</text>
<text x="51" y="210" transform="rotate(12 51 210)">41'-5</text>
<text x="52.2" y="209.9" transform="rotate(8 52.2 209.9)">1</text>
<text x="59.1" y="206.4" transform="rotate(-74 59.1 206.4)">40'-1&quot;</text>
<text x="52.1" y="210.4" transform="rotate(8 52.1 210.4)">2</text>
<text x="52.4" y="210.3" transform="rotate(14 52.4 210.3)">&quot;</text>
<text x="49.9" y="219.6" transform="rotate(10 49.9 219.6)">33'-4&quot;</text>
<text x="56.5" y="216.5" transform="rotate(-76 56.5 216.5)">26'-1&quot;</text>
</g>
</svg>
